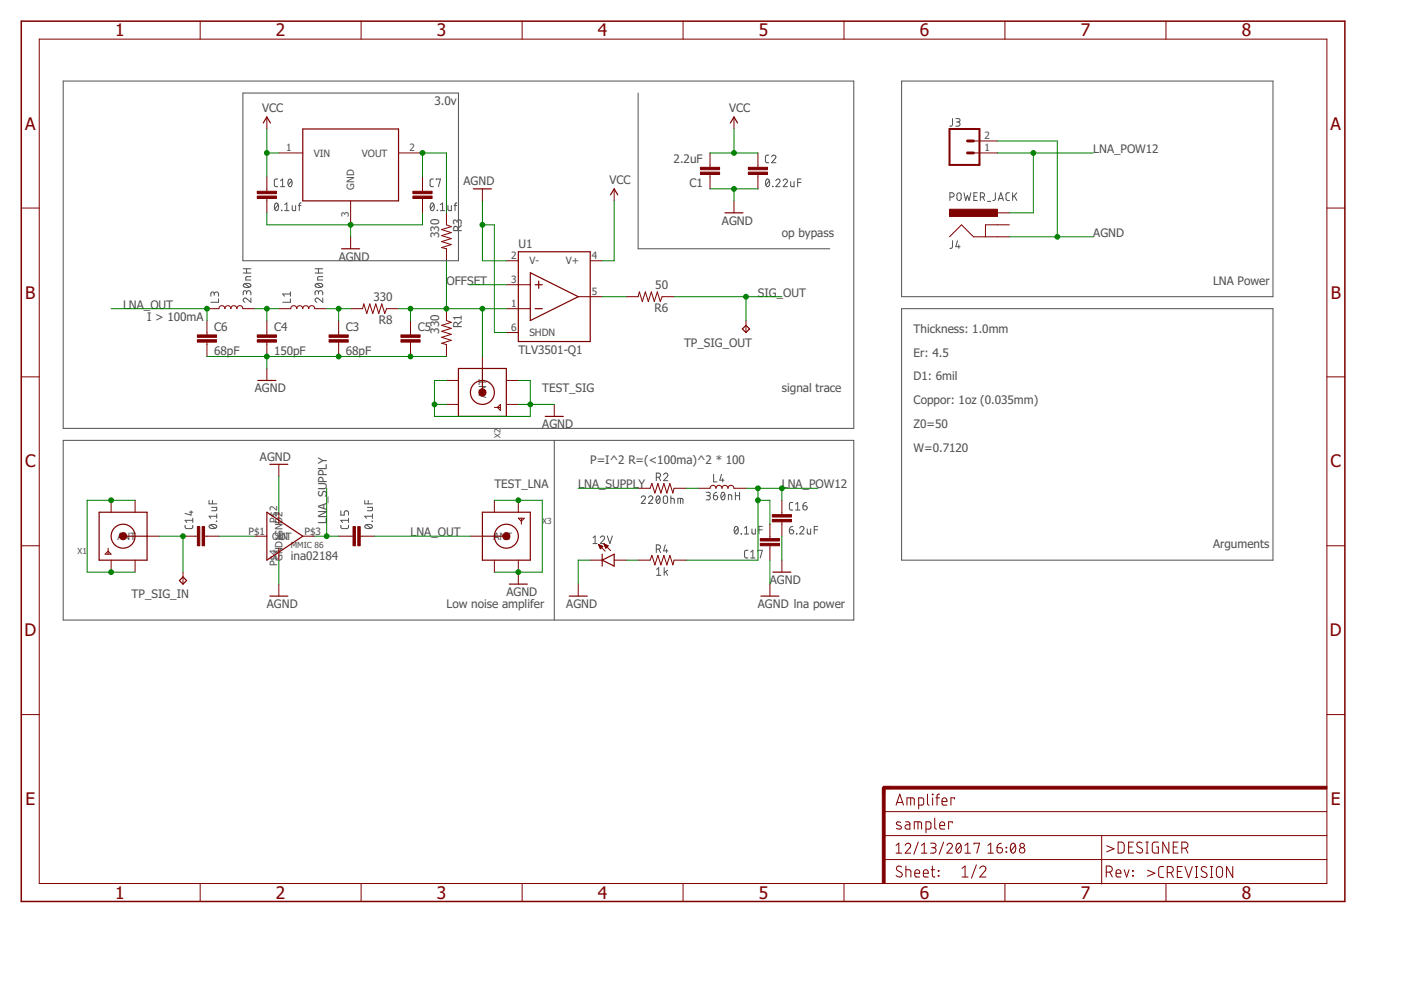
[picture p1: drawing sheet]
<svg xmlns="http://www.w3.org/2000/svg" width="297mm" height="210mm" viewBox="0 0 297 210" stroke-linecap="round" stroke-linejoin="round" font-family="sans-serif">
<g fill="none" stroke="#505050" stroke-width=".21">
<path d="M13.4 17.2h167.6v73.6h-167.6zM51.5 19.7h45.7v35.6h-45.7zM135.3 19.7v33h40.6M191.2 17.2h78.7v45.7h-78.7zM58.9 38l-.6 .1-.1 .2v1.1l.2 .2h.5M59.5 39.6h.9M59.5 38.3l.4-.3v1.6M61.2 38.1l.3-.1a.97 .97 0 0 1 0 1.6 1 1 0 0 1-.3-1.5zM61.8 38.3l-.7 .9M91.9 38h-.5l-.2 .3v1.1l.2 .2h.5M92.5 38.1v-.1h.9l-.5 1.6M162.5 38.1l.3-.1a.97 .97 0 0 1 0 1.6 1 1 0 0 1-.3-1.5z"/>
<path d="M163 32.9h-.5l-.2 .4v1l.2 .2h.5M163.1 38.3l-.7 .9M163.6 33.3a.44 .44 0 0 1 .6-.4 .44 .44 0 0 1 .2 .7l-.8 .9h.9M163.8 39.5l.1 .1zM164.5 38.3a.44 .44 0 0 1 .6-.3 .44 .44 0 0 1 .1 .7l-.7 .9h.9M166.1 38.3a.44 .44 0 0 1 .6-.3 .44 .44 0 0 1 .1 .7l-.7 .9h.8M167.6 38.5l.1 .9 .2 .2h.5v-1.1M169.1 38.7h.7M169.8 38h-.7v1.6M202 25.1l-.1 1.4-.5 .3M202.6 25.1h.6a.36 .36 0 0 1 .4 .4 .36 .36 0 0 1-.4 .4h-.4M203.1 25.9a.44 .44 0 0 1 .5 .4 .44 .44 0 0 1-.5 .5h-.5"/>
<path d="M51.6 57.9h1.6M51.6 57h1.6M52.3 57v.9M53.2 58.7h-1l-.1 .2v.5h1.1M58.4 43.2l.2-.2a.97 .97 0 0 1 0 1.7 1 1 0 0 1-.2-1.5zM59 43.4l-.7 .9M59.7 44.6l.1 .1zM60.4 44.7h.9M60.4 43.4l.4-.4v1.7M62 43.6v.9l.2 .2h.5v-1.1M63.3 43.6h.5M63.8 43l-.2 .1-.1 .2v1.4"/>
<path d="M66.8 57.9h1.6M66.8 57h1.6M67.5 57v.9M68.4 58.7h-.9l-.1 .2v.5h1M91.4 43.2l.2-.2a.95 .95 0 0 1 0 1.7 1.02 1.02 0 0 1-.2-1.5zM92 43.4l-.7 .9M92.7 44.6l.1 .1zM93.4 44.7h.9M93.4 43.4l.4-.4v1.7M95 43.6v.9l.2 .2h.5v-1.1M96.3 43.6h.5M96.8 43l-.3 .2v1.5"/>
<path d="M201.4 41.8h.4a.46 .46 0 0 0 .5-.5 .46 .46 0 0 0-.5-.4h-.4v1.6M202 51l-.1 1.5-.5 .2M203 51l-.4 1.3h1M203 41l.3-.1 .4 .1 .1 1.1a.46 .46 0 0 1-.5 .4 .46 .46 0 0 1-.4-.4zM203.3 51.9v.8M204.4 40.9l.3 1.6 .4-1.1 .4 1.1 .3-1.6M206.5 41.6h.5M207.2 40.9h-.7v1.6h.7M207.9 41.8h.4a.46 .46 0 0 0 .4-.5 .46 .46 0 0 0-.4-.4h-.4v1.6M208.4 41.8l.3 .7M209.3 42.7h.8M211 40.9v1.4l-.5 .2"/>
<path d="M211.7 42.5l.5-1.6 .5 1.6M211.8 42.1h.8M214 40.9h-.5l-.2 .3v1.1l.2 .2h.5M214.7 40.9v1.6M215.1 41.5l.5 1M215.6 40.9l-.9 1M45.4 62.3a.46 .46 0 0 1 .5-.4 .46 .46 0 0 1 .4 .4v.5M45.4 62.6v-.3a.36 .36 0 0 0-.3-.4 .36 .36 0 0 0-.4 .4v.5M46.3 63.4v.7h-1.6M51.7 60.3a1.02 1.02 0 0 1 1.5 .2 .97 .97 0 0 1-1.6 0zM51.9 60.2l.9 .7M52.3 62.1a.46 .46 0 0 1 .4-.5 .46 .46 0 0 1 .5 .5v.4"/>
<path d="M52.3 62.4v-.4a.36 .36 0 0 0-.4-.4 .36 .36 0 0 0-.3 .4v.5M53.2 63.2v.9l-.9-.8a.44 .44 0 0 0-.7 .2 .44 .44 0 0 0 .3 .6M61.6 63.4v.7h-1.7M61.6 61.9v.9M61.6 62.3h-1.7l.4 .5M66.9 60.3a1.02 1.02 0 0 1 1.5 .2 .97 .97 0 0 1-1.6 0zM67.2 60.2l.9 .7M67.5 62.1a.46 .46 0 0 1 .5-.5 .46 .46 0 0 1 .4 .5v.4M67.5 62.4v-.4a.36 .36 0 0 0-.3-.4 .36 .36 0 0 0-.4 .4v.5M68.4 63.2v.9l-.9-.8a.44 .44 0 0 0-.7 .2 .44 .44 0 0 0 .4 .6M191.2 65.4h78.7v53.4h-78.7zM13.4 93.4h167.6v38.1h-167.6z"/>
<path d="M117.5 93.4v38.1M39.2 111.4l.1 .5 .3 .2h1.1l.2-.2v-.5M40.2 108.6h.7M40.5 108.3v.9l-1.3-.3M40.9 109.9v.9M40.9 110.3h-1.7l.4 .5M44.3 106.1v.7h1.7M44.4 111.4a1.02 1.02 0 0 1 1.6 .2 .97 .97 0 0 1-1.7 0zM44.7 111.3l.9 .7M44.9 107.6h1.1l-.1 .6-1 .1M45 106.1v.7M45.9 110.5l.1 .1z"/>
<path d="M46 109v.9M46 109.5h-1.7l.4 .4M72.3 111.4v.5l.3 .2h1.1l.2-.2v-.5M72.3 108.3v.9h.7v-.5a.46 .46 0 0 1 .4-.4 .46 .46 0 0 1 .5 .4v.5M73.9 110.3h-1.6l.3 .5M73.9 109.9v.9M77.3 106.1v.7h1.7M77.4 111.4a1.02 1.02 0 0 1 1.6 .2 .97 .97 0 0 1-1.7 0zM77.7 111.3l.9 .7M77.9 107.6h1.1l-.1 .6-1 .1M78.1 106.1v.7M78.9 110.5l.1 .1z"/>
<path d="M79 109.5h-1.7l.4 .4M79 109v.9M125.7 114l.5-.4v1.7M125.7 115.3h.9M127.3 114a.45 .45 0 0 1 .6-.3 .45 .45 0 0 1 .2 .7l-.8 .9h.9M128.8 113.6l.5 1.7 .5-1.7M136 105.5a.44 .44 0 0 1 .6-.3 .44 .44 0 0 1 .1 .7l-.7 .8h.8M137.5 105.5a.45 .45 0 0 1 .6-.4 .45 .45 0 0 1 .2 .8l-.8 .8h.9M139.1 101.2h.5a.44 .44 0 0 0 .5-.4 .44 .44 0 0 0-.5-.5h-.5v1.6M139.1 116.4h.5a.46 .46 0 0 0 .5-.4 .46 .46 0 0 0-.5-.5h-.5v1.7M139.3 105.2l.2-.1a.95 .95 0 0 1 0 1.6 1 1 0 0 1-.2-1.5zM139.7 101.2l.4 .7"/>
<path d="M139.7 116.4l.4 .8M139.9 105.5l-.7 .9M140.7 100.7a.45 .45 0 0 1 .6-.4 .45 .45 0 0 1 .2 .7l-.8 .9h.9M140.8 105.3l.3-.2 .3 .2 .1 1a.46 .46 0 0 1-.4 .4 .46 .46 0 0 1-.5-.4zM141.1 115.5l-.4 1.3h.9M141.3 116.4v.8M142.2 105.7l.7 .1 .1 .9M142.2 105.1v1.6M143.7 106.7v-1h1l.1 1M144.3 105.7v1M149.7 104.4h.5a.36 .36 0 0 1 .4 .3 .36 .36 0 0 1-.4 .4h-.3M150.2 105.1a.44 .44 0 0 1 .4 .4 .44 .44 0 0 1-.4 .5h-.5"/>
<path d="M151.3 105.1h.5a.45 .45 0 0 1 .4 .5 .45 .45 0 0 1-.5 .4 .45 .45 0 0 1-.4-.5zM151.3 100.6v1.6h.7M152 104.4l-.4 .1-.3 .6M153 100.6l-.4 1.2h.9M153 104.5l.3-.1a.95 .95 0 0 1 0 1.6 1 1 0 0 1-.3-1.5zM153.2 101.5v.7M153.6 104.7l-.7 .9M154.4 106v-1.1l.7 .2 .1 .9M155.9 111.7l.2-.1a.95 .95 0 0 1 0 1.6 1 1 0 0 1-.2-1.5zM155.9 105.1h.9M155.9 104.4v1.6M156.5 112l-.8 .9"/>
<path d="M156.8 104.4v1.6M157.1 113.1l.1 .1zM157.8 113.2h.9M157.8 112l.5-.4v1.6M158.6 116.7h-.5l-.2 .4v1l.2 .2h.5M159.2 118.3h.9M159.2 117.1l.4-.4v1.6M159.4 112.1v1l.3 .1h.4v-1.1M160.7 116.9v-.2h.9l-.4 1.6M160.9 112.3h.7M161.6 111.6h-.7v1.6M167.4 112.3h.5a.45 .45 0 0 1 .4 .5 .45 .45 0 0 1-.5 .4 .45 .45 0 0 1-.4-.4z"/>
<path d="M168.1 111.6l-.4 .1-.3 .6M168.1 106.5l-.5 .1-.2 .3v1l.2 .2h.5M168.7 106.9l.4-.4v1.6M168.7 108.1h.9M168.9 113.1l.1 .1zM169.6 112a.44 .44 0 0 1 .6-.4 .44 .44 0 0 1 .1 .7l-.7 .9h.9M170.2 107.3h.6a.45 .45 0 0 1 .3 .4 .45 .45 0 0 1-.4 .4 .45 .45 0 0 1-.5-.4zM171 106.5l-.5 .2-.3 .6M171.2 112.1v1l.2 .1h.5v-1.1M172.6 112.3h.8M173.4 111.6h-.8v1.6M139.2 120.7l.5-.3v1.6"/>
<path d="M139.2 122h.9M140.8 120.4v1.6M141.1 121.2l.4 .8M141.5 120.9l-.7 .6"/>
</g>
<g fill="none" stroke="#800000" stroke-width=".25">
<path d="M55.8 26.1l.8-1.3 .7 1.3M64.2 27.3h20.3v15.3h-20.3zM154.9 26.1l.7-1.3 .8 1.3M72.4 52.7h3.8M100.4 40h3.8M109.9 53.4h15.2v19h-15.2zM112.4 57.8l10.2 5.1-10.2 5.1zM114.2 59.6v1.5M129.5 41.3l.7-1.3 .8 1.3M153.7 45.1h3.8M97.2 78.1h10.2v10.2h-10.2zM102.3 78.1v5.1"/>
<path d="M113.5 65.4h1.5M113.5 60.4h1.5M157.4 69.7l.8-.7 .7 .7-.7 .8zM54.7 80.7h3.8M57.2 98.4h3.8M115.6 88.3h3.8M21 108.6h10.2v10.2h-10.2zM26.1 113.7h5.1M56.6 108.6l7.6 5.1-7.6 5.1zM102.3 108.6h10.1v10.2h-10.1zM102.3 113.7h5.1M127.7 118.8l2.5-1.3v2.5z"/>
<path d="M127.7 117.5v2.5M38 123.1l.8-.8 .8 .8-.8 .7zM57.2 126.4h3.8M108 123.8h3.8M120.7 126.4h3.8M161.3 126.4h3.8M163.9 121.3h3.8"/>
<circle cx="102.3" cy="83.2" r="2.54"/>
<circle cx="26.1" cy="113.7" r="2.54"/>
<circle cx="107.4" cy="113.7" r="2.54"/>
</g>
<g fill="none" stroke="#800000" stroke-width=".21">
<path d="M8.3 8.3h273v179h-273zM42.4 4.5v3.8M76.6 4.5v3.8M110.7 4.5v3.8M144.8 4.5v3.8M178.9 4.5v3.8M213.1 4.5v3.8M247.2 4.5v3.8M56.6 24.8v2.5M56.6 37.5v3.1M59.1 32.4h5.1M84.5 32.4h5.1"/>
<path d="M89.6 37.5v3.1M150.5 32.4v3.1M150.5 37v3M155.6 24.8v2.5M160.7 32.4v3.1M160.7 37v3M206.4 32.4h5.1M206.4 29.9h5.1M4.5 44.1h3.8M56.6 42.1v3M74.3 42.6v5.1M74.3 50.2v2.5"/>
<path d="M89.6 42.1v3M94.7 45.1v2.6l1 .3-2.1 .7 2.1 .6-2.1 .7 2.1 .6-2.1 .6 2.1 .7-2.1 .6 1.1 .2v2.6M102.3 40v2.6M107.4 55.3h2.5M125.1 55.3h2.6M130.2 40v2.6M155.6 42.6v2.5M201.3 50.2l2.6-2.5 2.5 2.5h7.6M211.5 45.1h2.5M214 47.7h-5.1v2.5M281.3 44.1h3.8M4.5 79.9h3.8"/>
<path d="M43.9 65.4h2.5a.63 .63 0 0 1 .7-.6 .63 .63 0 0 1 .6 .6 .63 .63 0 0 1 .6-.6 .63 .63 0 0 1 .7 .6 .63 .63 0 0 1 .6-.6 .63 .63 0 0 1 .6 .6 .63 .63 0 0 1 .7-.6 .63 .63 0 0 1 .6 .6h2.5M43.9 68v3M43.9 72.5v3.1M56.6 68v3M56.6 72.5v3.1M56.6 78.1v2.6M59.1 65.4h2.6a.63 .63 0 0 1 .6-.6 .63 .63 0 0 1 .6 .6 .63 .63 0 0 1 .7-.6 .63 .63 0 0 1 .6 .6 .63 .63 0 0 1 .6-.6 .63 .63 0 0 1 .7 .6 .63 .63 0 0 1 .6-.6 .63 .63 0 0 1 .6 .6h2.6M71.8 68v3M71.8 72.5v3.1M74.3 65.4h2.6l.2-1 .7 2.1 .6-2.1 .6 2.1 .7-2.1 .6 2.1 .6-2.1 .7 2.1 .4-1.1h2.5M87 68v3M87 72.5v3.1"/>
<path d="M94.7 65.4v2.6l1 .3-2.1 .7 2.1 .6-2.1 .7 2.1 .6-2.1 .6 2.1 .7-2.1 .6 1.1 .2v2.6M102.3 75.6v2.5M107.4 60.4h5M107.4 65.4h5M107.4 70.5h2.5M122.6 62.9h5.1M132.8 62.9h2.5l.3-1 .6 2 .6-2 .7 2 .6-2 .6 2 .7-2 .6 2 .4-1h2.5M158.2 68v2.5M281.3 79.9h3.8M59.1 98.4v2.6M94.7 80.7h2.5M94.7 85.7h2.5"/>
<path d="M104.8 86.4h1.3M106.1 85.7v1.3l-.6-.6zM107.4 80.7h2.5M107.4 85.7h2.5M117.5 85.7v2.6M4.5 115.7h3.8M22.9 116.9l.7 .6h-1.3zM22.9 116.2v1.3M23.6 106.1v2.5M23.6 118.8v2.5M28.6 106.1v2.5M28.6 118.8v2.5"/>
<path d="M31.2 113.7h2.5M38.8 113.7h3M43.4 113.7h3M54 113.7h2.6M59.1 108.6v2.5M59.1 116.2v2.6M64.2 113.7h2.5M71.8 113.7h3M76.4 113.7h3M99.7 113.7h2.6M104.8 106.1v2.5M104.8 118.8v2.5"/>
<path d="M109.9 109.9h1.3l-.7 .6zM109.9 106.1v2.5M109.9 118.8v5M110.5 109.9v1.2M125.1 118.8h2.6M126.9 115.5l1.4 1.4M126.9 115.5l.9 .3-.5 .6zM127 115.6h.1M127 115.7h.4M127.1 115.8h.6M127.1 115.9h.6M127.2 116h.4"/>
<path d="M127.2 116.2h.3M127.3 116.3h.1M128.1 115.3l1.4 1.4M128.1 115.3l.8 .4-.5 .5zM128.1 115.4h.2M128.2 115.6h.4M128.2 115.7h.7M128.2 115.8h.7M128.3 115.9h.4M128.4 116h.2M128.4 116.2h.1M130.2 118.8h2.6"/>
<path d="M135.3 103.5h2.5l.4-1 .7 2 .6-2 .6 2 .7-2 .6 2 .6-2 .7 2 .2-1h2.6M135.3 118.8h2.5l.4-1 .7 2 .6-2 .6 2 .7-2 .6 2 .6-2 .7 2 .2-1h2.6M148 103.5h2.5a.63 .63 0 0 1 .7-.6 .63 .63 0 0 1 .6 .6 .63 .63 0 0 1 .6-.6 .63 .63 0 0 1 .7 .6 .63 .63 0 0 1 .6-.6 .63 .63 0 0 1 .6 .6 .63 .63 0 0 1 .7-.6 .63 .63 0 0 1 .6 .6h2.6M163.2 111.1v3.1M163.2 115.7v3.1M165.8 106.1v3M165.8 110.6v3.1M165.8 118.8v2.5M281.3 115.7h3.8M38.8 121.3v2.5M59.1 123.8v2.6M122.6 123.8v2.6"/>
<path d="M163.2 123.8v2.6M4.5 151.5h3.8M281.3 151.5h3.8M187.4 177.2h93.9M187.4 172.1h93.9M190 179.2l.6-.4v2.1M190 170.7l.8-2.3 .8 2.3M190.2 170.1h1.2M191 174.4l-.8-.1-.1 .4 .9 .5 .1 .5-.3 .1-.7-.1M191.9 179.2a.58 .58 0 0 1 .8-.4 .58 .58 0 0 1 .2 .9l-1 1.2h1.2M192 174.2l.7 .1 .2 .3v1.2h-.6a.46 .46 0 0 1-.4-.5 .46 .46 0 0 1 .4-.4h.6M192.3 170.7v-1.5l1.4 .1 .1 1.4"/>
<path d="M193.1 169.2v1.5M193.8 175.8v-1.6l1.5 .1 .1 1.5M194.6 174.2v1.6M194.7 178.5l-.9 2.6M194.8 170.7h.8l.2-.2v-1l-.2-.3h-.8v2.3M195.4 179.2l.6-.4v2.1M196.3 175.8h.8l.2-.2 .1-1-.3-.3-.8-.1v2.4M196.6 168.4l.1 2.1 .3 .2M197.3 178.8h.7a.48 .48 0 0 1 .5 .4 .48 .48 0 0 1-.5 .5h-.5M197.7 168.4l.1 .1zM197.7 169.2v1.5M197.9 179.7a.58 .58 0 0 1 .6 .6 .58 .58 0 0 1-.6 .6h-.6"/>
<path d="M198.2 173.5v2.1l.4 .2M198.4 169.2h.8M199.2 168.4l-.5 .2v2.1M199.2 175h1.1a.55 .55 0 0 0-.4-.7 .55 .55 0 0 0-.7 .5l.2 .9 .9 .1M199.7 169.9h1.1a.55 .55 0 0 0-.4-.7 .55 .55 0 0 0-.7 .5l.1 .9 1 .1M200.1 178.5l-1 2.6M200.7 179.2a.58 .58 0 0 1 .9-.4 .58 .58 0 0 1 .1 .9l-1 1.2h1.2M201.9 174.5v-.3h-.8v1.6M202.4 169.4v-.2h-.8v1.5M202.9 178.9l.2-.1a.86 .86 0 0 1 .7 1.3 .6 .6 0 0 1-.5 .8 .6 .6 0 0 1-.6-.8v-.5zM203.7 179.2l-.9 1.2M204.6 179.2l.6-.4v2.1"/>
<path d="M206.5 179v-.2h1.2l-.6 2.1M209.5 179.2l.6-.4v2.1M211.4 179.7h.7a.59 .59 0 0 1 .5 .7 .59 .59 0 0 1-.7 .5 .59 .59 0 0 1-.5-.6zM212.3 178.8l-.6 .2-.3 .7M213.3 179.7l.1 .1zM214.5 178.9l.1-.1a.86 .86 0 0 1 .7 1.3 .6 .6 0 0 1-.5 .8 .6 .6 0 0 1-.6-.8v-.5zM215.3 179.2l-1 1.2M233.6 177.2v10.2M234.6 179.3l1.6 .7-1.6 .6M237.1 178.5l.8 .1 .4 .4v1.4l-.4 .4-.8 .1zM239.3 179.6h.8M240.3 178.5h-1v2.4h1"/>
<path d="M242.1 178.7a.58 .58 0 0 0-.9-.1 .58 .58 0 0 0 .1 .9l.7 .4a.54 .54 0 0 1 .2 .7 .54 .54 0 0 1-.8 .2l-.4-.2M243 178.5h.5M243.2 178.5v2.4M245.6 178.5l-1 .1-.3 .3v1.5l.2 .4 1.1 .1v-1.3h-.4M247.8 178.5v2.4l-1.3-2.4v2.4M248.8 179.6h.7M249.8 178.5h-1v2.4h1M250.6 179.8h.6a.65 .65 0 0 0 .7-.6 .65 .65 0 0 0-.7-.7h-.6v2.4M251.4 179.8l.5 1.1M42.4 187.3v3.8M76.6 187.3v3.8M110.7 187.3v3.8"/>
<path d="M144.8 187.3v3.8M178.9 187.3v3.8M187.4 182.2h93.9M190 180.9h1.2M191.2 183.8a.58 .58 0 0 0-.9-.1 .58 .58 0 0 0 0 .9l.7 .4a.58 .58 0 0 1 .1 .9 .58 .58 0 0 1-.9-.1l-.2-.2M192.1 184.4l.9 .1 .1 1.4M192.1 183.6v2.3M194 185.2h1a.54 .54 0 0 0-.4-.8 .54 .54 0 0 0-.6 .5l.1 .9 .9 .1M195.4 180.9h1.1M195.8 185.2h1a.54 .54 0 0 0-.4-.8 .54 .54 0 0 0-.6 .5l.1 .9 .9 .1M197.4 184.4h.8M197.7 183.6v2.1l.5 .2"/>
<path d="M198.9 184.6l.2 .1zM198.9 185.6l.2 .2zM204 184.1l.6-.5v2.3M204 185.9h1.3M204.6 180.9h1.2M207 183.4l-1 2.8M207.7 184.1a.64 .64 0 0 1 .9-.5 .64 .64 0 0 1 .2 1.1l-1.1 1.2h1.3M209.5 180.9h1.1M213.1 187.3v3.8M213.3 180.6l.1 .1zM234.5 184.9h.7a.65 .65 0 0 0 .6-.6 .65 .65 0 0 0-.6-.7h-.7v2.3M235.3 184.9l.5 1"/>
<path d="M236.6 185.2h1.1a.54 .54 0 0 0-.4-.8 .54 .54 0 0 0-.7 .5l.1 .9 1 .1M238.4 184.4l.5 1.5 .5-1.5M240.1 185.6l.2 .2zM240.1 184.6l.2 .1zM243 180.9h.5M243.3 184.5l1.6 .6-1.6 .7M246.7 183.7h-.7l-.3 .5v1.6l.3 .2 .7 .1M247.2 187.3v3.8M247.5 185h.6a.65 .65 0 0 0 .7-.6 .65 .65 0 0 0-.7-.7h-.6v2.4M248.2 185l.6 1.1M249.6 184.8h.8M250.7 183.7h-1.1v2.4h1.1"/>
<path d="M251.2 183.7l.8 2.4 .8-2.4M253.4 186.1h.5M253.4 183.7h.5M253.7 183.7v2.4M255.8 183.9a.58 .58 0 0 0-.9-.1 .58 .58 0 0 0 .1 .9l.7 .4a.58 .58 0 0 1 0 .9 .58 .58 0 0 1-.8-.1l-.3-.2M256.6 186.1h.5M256.6 183.7h.5M256.9 183.7v2.4M258 184a.66 .66 0 0 1 .7-.2 .66 .66 0 0 1 .5 .6v1a.66 .66 0 0 1-.6 .7 .66 .66 0 0 1-.7-.7zM261.4 183.7v2.4l-1.3-2.4v2.4"/>
<circle cx="216.7" cy="179.2" r=".47"/>
<circle cx="216.7" cy="180.3" r=".58"/>
</g>
<g fill="#800000" stroke="#800000" stroke-width=".21">
<circle cx="26.1" cy="113.7" r=".76"/>
<circle cx="102.3" cy="83.2" r=".77"/>
<circle cx="107.4" cy="113.7" r=".76"/>
</g>
<g fill="#800000" stroke="#800000" stroke-width=".21">
<path d="M148.5 35.5h4.1v.5h-4.1z"/>
<path d="M148.5 36.5h4.1v.5h-4.1z"/>
<path d="M158.7 36.5h4v.5h-4z"/>
<path d="M158.7 35.5h4v.5h-4z"/>
<path d="M69.8 72h4v.5h-4z"/>
<path d="M69.8 71h4v.5h-4z"/>
<path d="M54.5 41.6h4.1v.5h-4.1z"/>
<path d="M54.5 40.6h4.1v.5h-4.1z"/>
<path d="M54.5 72h4.1v.5h-4.1z"/>
<path d="M54.5 71h4.1v.5h-4.1z"/>
<path d="M85 72h4.1v.5h-4.1z"/>
<path d="M85 71h4.1v.5h-4.1z"/>
<path d="M41.8 72h4.1v.5h-4.1z"/>
<path d="M41.8 71h4.1v.5h-4.1z"/>
<path d="M87.5 41.6h4.1v.5h-4.1z"/>
<path d="M87.5 40.6h4.1v.5h-4.1z"/>
<path d="M42.9 111.7h.5v4h-.5z"/>
<path d="M41.8 111.7h.6v4h-.6z"/>
<path d="M75.9 111.7h.5v4h-.5z"/>
<path d="M74.8 111.7h.6v4h-.6z"/>
<path d="M163.7 110.1h4.1v.5h-4.1z"/>
<path d="M163.7 109.1h4.1v.5h-4.1z"/>
<path d="M201.3 44.4h10.2v1.5h-10.2z"/>
<path d="M187.1 167h.6v20.3h-.6z"/>
<path d="M187.3 166.7h94v.6h-94z"/>
<path d="M161.2 114.2h4.1v.5h-4.1z"/>
<path d="M161.2 115.2h4.1v.5h-4.1z"/>
</g>
<path d="M201.3 27.3h6.4v7.7h-6.4z" fill="none" stroke="#800000" stroke-width=".42"/>
<path d="M205.1 29.9h1.3M205.1 32.4h1.3M188.6 167h-1.2v1.3" fill="none" stroke="#800000" stroke-width=".61"/>
<path d="M4.5 4.5h280.6v186.6h-280.6z" fill="none" stroke="#800000" stroke-width=".32"/>
<g fill="none" stroke="#008000" stroke-width=".21">
<path d="M56.6 27.3v10.2M56.6 32.4h2.5M89.6 37.5v-5.1h5.1v12.7M150.5 32.4h10.2M155.6 27.3v5.1M211.5 29.9h12.7v20.3M211.5 32.4h20.3M219.1 32.4v12.7h-5.1M56.6 45.1v2.6h33v-2.6M74.3 47.7v2.5M94.7 55.3v10.1M102.3 42.6v12.7h5.1"/>
<path d="M102.3 47.7h2.5v22.8h2.6M130.2 42.6v12.7h-2.5M150.5 40h10.2M155.6 40v2.6M214 50.2h17.8M23.6 65.4h20.3v2.6M43.9 75.6h50.8M54 65.4h5.1M56.6 65.4v2.6M56.6 75.6v2.5M69.3 65.4h5M71.8 65.4v2.6"/>
<path d="M84.5 65.4h22.9M87 65.4v2.6M99.7 60.4h7.7M102.3 65.4v10.2M127.7 62.9h5.1M142.9 62.9h22.9M158.2 62.9v5.1M92.1 85.7h2.6M94.7 80.7h-2.6v7.6h20.3v-7.6h-2.5M109.9 85.7h7.6M28.6 106.1h-10.1v15.2h10.1M33.7 113.7h5.1v7.6"/>
<path d="M46.4 113.7h7.6M59.1 101v7.6M59.1 118.8v5M66.7 113.7h5.1M69.3 103.5v10.2M79.4 113.7h20.3M104.8 106.1h10.2v15.2h-10.2M122.6 103.5h12.7M125.1 118.8h-2.5v5M132.8 118.8h2.5M145.5 103.5h2.5M158.2 103.5h15.2"/>
<path d="M160.7 103.5v15.3h-15.2M160.7 106.1h2.5v5M163.2 118.8v5M165.8 103.5v2.6M165.8 113.7v5.1"/>
</g>
<g fill="#008000" stroke="#008000" stroke-width=".21">
<circle cx="102.3" cy="47.7" r=".51"/>
<circle cx="56.6" cy="75.6" r=".51"/>
<circle cx="71.8" cy="75.6" r=".51"/>
<circle cx="87" cy="75.6" r=".51"/>
<circle cx="155.6" cy="40" r=".51"/>
<circle cx="74.3" cy="47.7" r=".51"/>
<circle cx="23.6" cy="106.1" r=".51"/>
<circle cx="23.6" cy="121.3" r=".51"/>
<circle cx="224.2" cy="50.2" r=".51"/>
<circle cx="92.1" cy="85.7" r=".51"/>
<circle cx="112.4" cy="85.7" r=".51"/>
<circle cx="109.9" cy="106.1" r=".51"/>
<circle cx="109.9" cy="121.3" r=".51"/>
<circle cx="87" cy="65.4" r=".51"/>
<circle cx="94.7" cy="65.4" r=".51"/>
<circle cx="102.3" cy="65.4" r=".51"/>
<circle cx="56.6" cy="65.4" r=".51"/>
<circle cx="155.6" cy="32.4" r=".51"/>
<circle cx="56.6" cy="32.4" r=".51"/>
<circle cx="71.8" cy="65.4" r=".51"/>
<circle cx="89.6" cy="32.4" r=".51"/>
<circle cx="158.2" cy="62.9" r=".51"/>
<circle cx="38.8" cy="113.7" r=".51"/>
<circle cx="165.8" cy="103.5" r=".51"/>
<circle cx="160.7" cy="106.1" r=".51"/>
<circle cx="160.7" cy="103.5" r=".51"/>
<circle cx="219.1" cy="32.4" r=".51"/>
<circle cx="69.3" cy="113.7" r=".51"/>
<circle cx="43.9" cy="65.4" r=".51"/>
</g>
<g font-size="3.7" fill="#800000">
<text x="24.4" y="7.7">1</text>
<text x="58.5" y="7.7">2</text>
<text x="92.6" y="7.7">3</text>
<text x="126.8" y="7.7">4</text>
<text x="160.9" y="7.7">5</text>
<text x="195" y="7.7">6</text>
<text x="229.1" y="7.7">7</text>
<text x="263.3" y="7.7">8</text>
<text x="5.3" y="27.5">A</text>
<text x="282.1" y="27.5">A</text>
<text x="5.3" y="63.3">B</text>
<text x="282.1" y="63.3">B</text>
<text x="5.3" y="99.1">C</text>
<text x="282.1" y="99.1">C</text>
<text x="5.2" y="134.9">D</text>
<text x="282" y="134.9">D</text>
<text x="5.4" y="170.7">E</text>
<text x="282.2" y="170.7">E</text>
<text x="24.4" y="190.5">1</text>
<text x="58.5" y="190.5">2</text>
<text x="92.6" y="190.5">3</text>
<text x="126.8" y="190.5">4</text>
<text x="160.9" y="190.5">5</text>
<text x="195" y="190.5">6</text>
<text x="229.1" y="190.5">7</text>
<text x="263.3" y="190.5">8</text>
</g>
<g font-size="2.5" fill="#505050">
<text x="55.6" y="23.8">VCC</text>
<text x="92.1" y="22.3">3.0v</text>
<text x="154.6" y="23.8">VCC</text>
<text x="142.8" y="34.6">2.2uF</text>
<text x="231.8" y="32.4">LNA_POW12</text>
<text x="98.3" y="39.3">AGND</text>
<text x="129.2" y="39">VCC</text>
<text x="146.2" y="39.7">C1</text>
<text x="153.1" y="47.7">AGND</text>
<text x="93.1" y="50.5" transform="rotate(-90 93.1 50.5)">330</text>
<text x="97.9" y="49.3" transform="rotate(-90 97.9 49.3)">R3</text>
<text x="109.9" y="52.6">U1</text>
<text x="165.8" y="50.2">op bypass</text>
<text x="231.8" y="50.2">AGND</text>
<text x="71.8" y="55.3">AGND</text>
<text x="26.1" y="65.4">LNA_OUT</text>
<text x="79.2" y="63.9">330</text>
<text x="94.7" y="60.4">OFFSET</text>
<text x="138.9" y="61.4">50</text>
<text x="160.7" y="62.9">SIG_OUT</text>
<text x="257.2" y="60.4">LNA Power</text>
<text x="31.2" y="68">I &gt; 100mA</text>
<text x="45.4" y="70.1">C6</text>
<text x="58.1" y="70.1">C4</text>
<text x="73.3" y="70.1">C3</text>
<text x="80.3" y="68.7">R8</text>
<text x="88.6" y="70.1">C5</text>
<text x="93.1" y="70.8" transform="rotate(-90 93.1 70.8)">330</text>
<text x="97.9" y="69.6" transform="rotate(-90 97.9 69.6)">R1</text>
<text x="138.7" y="66.2">R6</text>
<text x="193.7" y="70.5">Thickness: 1.0mm</text>
<text x="45.4" y="75.2">68pF</text>
<text x="58.1" y="75.2">150pF</text>
<text x="73.3" y="75.2">68pF</text>
<text x="109.9" y="75">TLV3501-Q1</text>
<text x="145" y="73.6">TP_SIG_OUT</text>
<text x="193.7" y="75.6">Er: 4.5</text>
<text x="54" y="83.2">AGND</text>
<text x="115" y="83.2">TEST_SIG</text>
<text x="165.8" y="83.2">signal trace</text>
<text x="193.7" y="80.7">D1: 6mil</text>
<text x="193.7" y="85.8">Coppor: 1oz (0.035mm)</text>
<text x="115" y="90.8">AGND</text>
<text x="193.7" y="90.8">Z0=50</text>
<text x="193.7" y="95.9">W=0.7120</text>
<text x="55.1" y="97.7">AGND</text>
<text x="125.1" y="98.4">P=I^2 R=(&lt;100ma)^2 * 100</text>
<text x="104.8" y="103.5">TEST_LNA</text>
<text x="122.6" y="103.5">LNA_SUPPLY</text>
<text x="165.8" y="103.5">LNA_POW12</text>
<text x="69.3" y="111.1" transform="rotate(-90 69.3 111.1)">LNA_SUPPLY</text>
<text x="87" y="113.7">LNA_OUT</text>
<text x="61.6" y="118.8">ina02184</text>
<text x="257.2" y="116.2">Arguments</text>
<text x="163.2" y="123.8">AGND</text>
<text x="27.9" y="126.9">TP_SIG_IN</text>
<text x="56.6" y="128.9">AGND</text>
<text x="94.7" y="128.9">Low noise amplifer</text>
<text x="107.4" y="126.4">AGND</text>
<text x="120.1" y="128.9">AGND</text>
<text x="160.7" y="128.9">AGND lna power</text>
</g>
<g font-size="2.1" fill="#505050">
<text x="208.7" y="29.5">2</text>
<text x="60.7" y="32.1">1</text>
<text x="66.5" y="33.2">VIN</text>
<text x="76.7" y="33.2">VOUT</text>
<text x="86.8" y="32.1">2</text>
<text x="208.7" y="32.1">1</text>
<text x="75.1" y="40.2" transform="rotate(-90 75.1 40.2)">GND</text>
<text x="74" y="46.1" transform="rotate(-90 74 46.1)">3</text>
<text x="108.4" y="54.9">2</text>
<text x="112.2" y="56">V-</text>
<text x="120" y="56">V+</text>
<text x="125.5" y="54.9">4</text>
<text x="108.4" y="60">3</text>
<text x="108.4" y="65.1">1</text>
<text x="125.5" y="62.5">5</text>
<text x="108.4" y="70.2">6</text>
<text x="112.2" y="71.3">SHDN</text>
<text x="103" y="84.4" transform="rotate(-90 103 84.4)">ANT</text>
<text x="52.7" y="113.3">P$1</text>
<text x="58.8" y="110.8" transform="rotate(-90 58.8 110.8)">P$2</text>
<text x="64.5" y="113.3">P$3</text>
<text x="24.9" y="114.4">ANT</text>
<text x="57.7" y="114.4">OIUNT</text>
<text x="59.9" y="118.9" transform="rotate(-90 59.9 118.9)">GND1GND2</text>
<text x="104.6" y="114.4">ANT</text>
<text x="58.8" y="120.1" transform="rotate(-90 58.8 120.1)">P$4</text>
</g>
<g font-size="1.8" fill="#505050">
<text x="106.1" y="92.8" transform="rotate(-90 106.1 92.8)">X2</text>
<text x="115" y="111.1">X3</text>
<text x="16.5" y="117.5">X1</text>
<text x="61.6" y="116.2">MMIC 86</text>
</g>
</svg>
